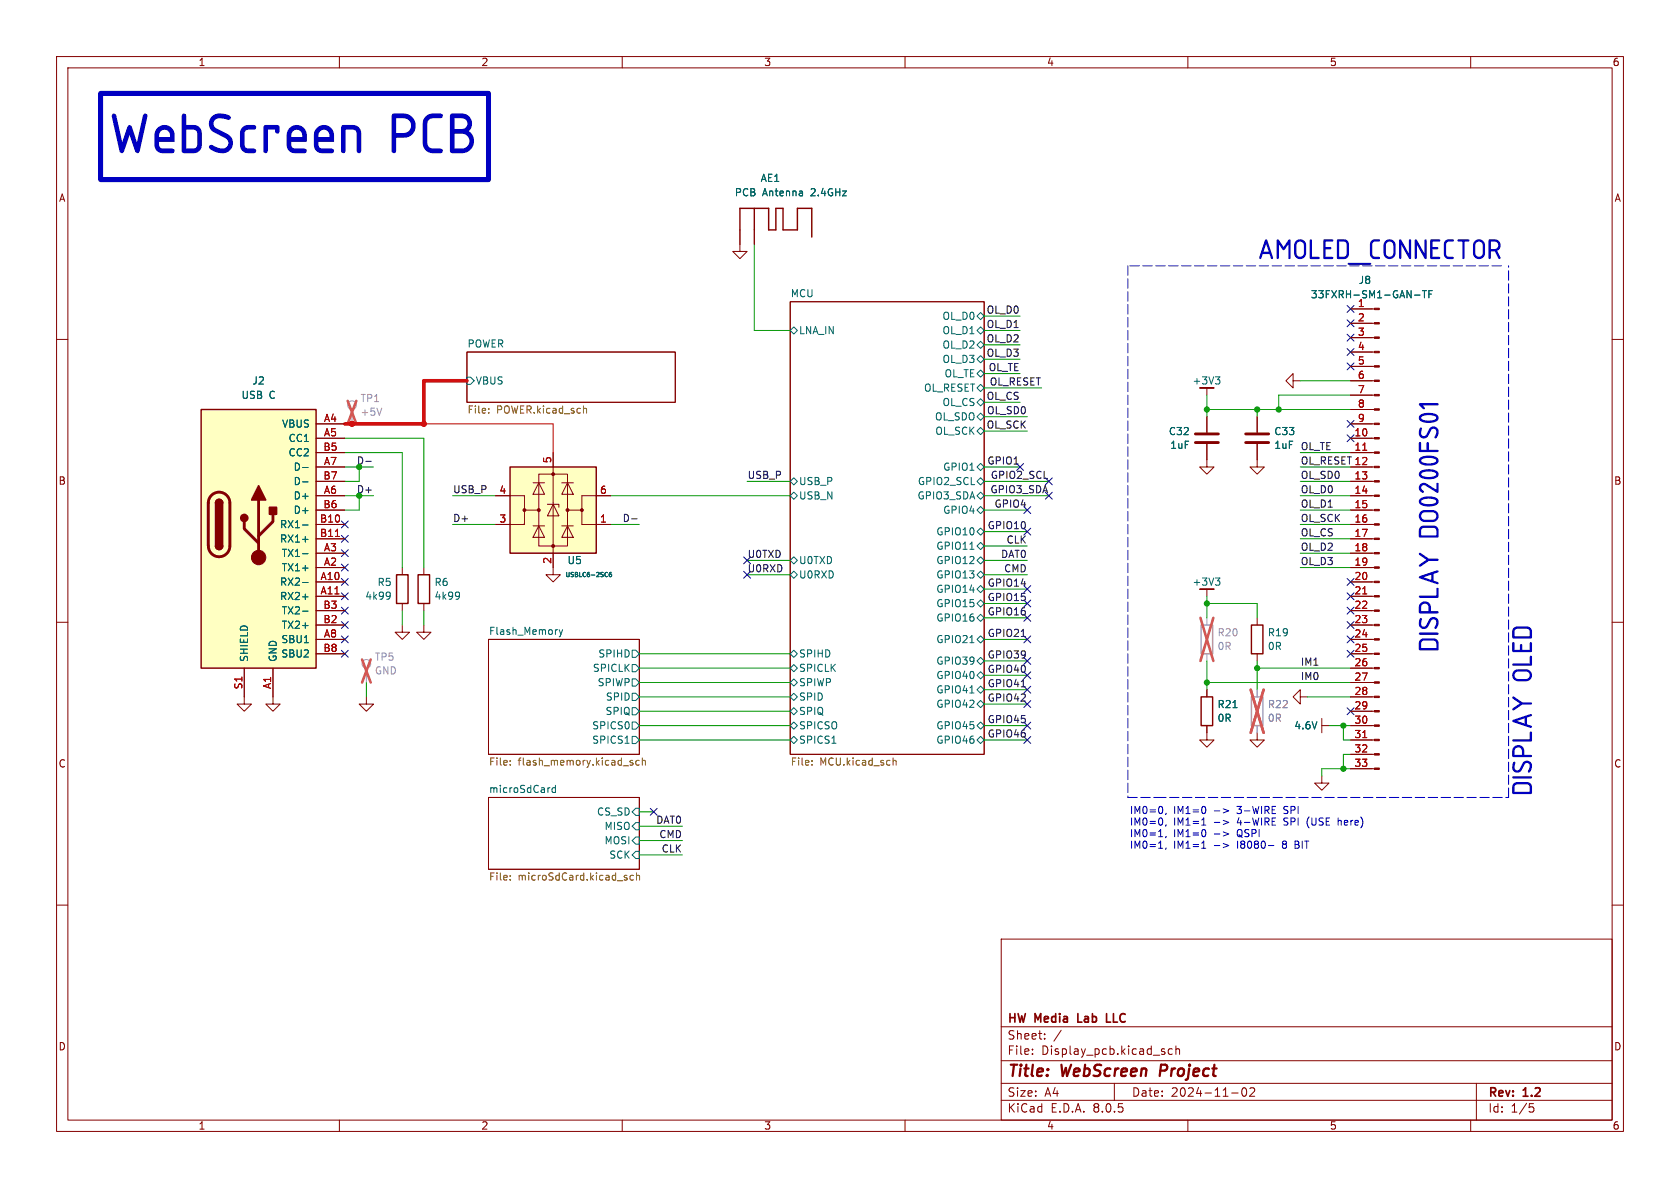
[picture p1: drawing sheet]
<svg xmlns="http://www.w3.org/2000/svg" width="297mm" height="210mm" viewBox="0 0 297 210" stroke-linecap="round" stroke-linejoin="round" font-family="sans-serif">
<g fill="none" stroke="#840000" stroke-width=".18">
<path d="M10 10h277v190h-277zM12 12h273v186h-273zM60 10v2M110 10v2M160 10v2M210 10v2M260 10v2M10 60h2M139.7 53.3h34.3v80.1h-34.3zM238.8 59.7h4.2M238.8 57.2h4.2M238.8 54.6h4.2"/>
<path d="M285 60h2M82.5 62.2h36.9v8.9h-36.9zM213.4 68.6v1.3M213.4 73.7v2.8M213.4 78.5v2.8M238.8 77.5h4.2M238.8 74.9h4.2M238.8 72.4h4.2M238.8 69.9h4.2M238.8 67.3h4.2M238.8 64.8h4.2M238.8 62.2h4.2"/>
<path d="M238.8 97.8h4.2M238.8 95.3h4.2M238.8 92.7h4.2M238.8 90.2h4.2M238.8 87.6h4.2M238.8 85.1h4.2M238.8 82.6h4.2M238.8 80h4.2M10 110h2M71.1 110.5v1.3h1.3l-1.3 1.2-1.3-1.2h1.3M71.1 100.3v1.3M71.1 106.7v1.3"/>
<path d="M74.9 110.5v1.3h1.3l-1.3 1.2-1.2-1.2h1.2M86.4 113h26.6v20.4h-26.6zM97.8 100.3v1.3h1.3l-1.3 1.3-1.3-1.3h1.3M238.8 118.1h4.2M238.8 115.6h4.2M238.8 113h4.2M238.8 110.5h4.2M238.8 108h4.2M238.8 105.4h4.2M238.8 102.9h4.2M238.8 100.3h4.2M285 110h2"/>
<path d="M48.3 123.2v1.3h1.2l-1.2 1.2-1.3-1.2h1.3M238.8 135.9h4.2M238.8 133.4h4.2M238.8 130.8h4.2M238.8 128.3h4.2M238.8 125.7h4.2M238.8 123.2h4.2M238.8 120.7h4.2M10 160h2M86.4 141h26.6v12.7h-26.6zM285 160h2M177 166h108v32h-108z"/>
<path d="M60 198v2M110 198v2M160 198v2M177 194.5h108M177 191.5h108M177 187.5h108M177 181.5h108M182.5 186.3v.1M182.5 185.5v.1M184.7 183.6v.1M184.7 182.8v.1M187.6 182.1l-1.3 2"/>
<path d="M197 191.5v3M205.9 186v.3M207.2 185.5l-.4-.1-.3 .3v.4l.2 .2h.5M207.9 185.5l.2-.1 .4 .1v.9M207.9 184.9v1.5M210 198v2M217.7 193.2h1.2M219.7 192.4l.2-.1a.81 .81 0 0 1 .6 .6 .81 .81 0 0 1-.3 .8l-.2 .1a.81 .81 0 0 1-.3-1.4zM221 192.4l.5-.1 .2 .1 .1 .3-.9 1.1h.9M260 198v2M261 191.5v6.5M270.4 195.1h.7"/>
<path d="M270.5 195.7h.4l.3 .3-.2 .5-.5 .1"/>
</g>
<path d="M205.3 188.2l-.3 2" fill="none" stroke="#840000" stroke-width=".4"/>
<path d="M190.6 179.2v1.5h.7M195.6 179.2v1.5h.7" fill="none" stroke="#840000" stroke-width=".3"/>
<g fill="none" stroke="#006464" stroke-width=".18">
<path d="M139.7 58.4l.6-.6 .7 .6-.7 .7zM172.7 58.4l.7-.6 .6 .6-.6 .7zM172.7 55.9l.7-.7 .6 .7-.6 .6zM250.1 52.2h.9M251.5 51.4h.7M251.8 51.4v1.2M252.6 52h.4M253.2 51.4h-.6v1.2M82.5 66.7h.7l.6 .6-.6 .6h-.7zM172.7 73.7l.7-.7 .6 .7-.6 .6zM172.7 71.1l.7-.6 .6 .6-.6 .7zM172.7 66l.7-.6 .6 .6-.6 .7z"/>
<path d="M172.7 61l.7-.7 .6 .7-.6 .6zM172.7 76.2l.7-.6 .6 .6-.6 .6zM172.7 68.6l.7-.7 .6 .7-.6 .6zM173.4 62.9l.6 .6-.6 .6-.7-.6zM214.9 66.6h.8l-.5 .5M215.4 67.1l.3 .2v.3l-.3 .3M139.7 99.1l.6-.7 .7 .7-.7 .6zM139.7 87.6l.6-.6 .7 .6-.7 .7zM139.7 85.1l.6-.6 .7 .6-.7 .6zM171.5 97.1h.7M172.7 82.6l.7-.7 .6 .7-.6 .6zM172.7 87.6l.7-.6 .6 .6-.6 .7z"/>
<path d="M172.7 85.1l.7-.6 .6 .6-.6 .6zM172.7 96.5l.7-.6 .6 .6-.6 .7zM172.7 94l.7-.7 .6 .7-.6 .6zM172.7 99.1l.7-.7 .6 .7-.6 .6zM172.7 90.2l.7-.7 .6 .7-.6 .6zM68.7 104.7l.2 .1a1.07 1.07 0 0 1-.1 1M69 105.2l-.3 .2M98.9 111.3l.3 .9M99.2 112.2l-.3 .4M99.5 111.3l-.3 .9M111.8 114.9h.6l.6 .7-.6 .6h-.6zM111.8 117.5h.6l.6 .6-.6 .6h-.6z"/>
<path d="M139.7 115.6l.6-.7 .7 .7-.7 .6zM139.7 118.1l.6-.6 .7 .6-.7 .6zM140.3 101l.7 .6-.7 .6-.6-.6zM171.5 113.6h.7M172.7 116.8l.7-.6 .6 .6-.6 .7zM172.7 113l.7-.6 .6 .6-.6 .7zM172.7 104.1l.7-.6 .6 .6-.6 .7zM172.7 101.6l.7-.6 .6 .6-.6 .6zM172.7 106.7l.7-.7 .6 .7-.6 .6zM172.7 109.2l.7-.6 .6 .6-.6 .7zM173.4 118.7l.6 .7-.6 .6-.7-.6zM97.1 139.2h.1"/>
<path d="M98.2 139.3l-.4-.1-.2 .3 .1 .5h.5M98.2 138.8v1.3M110.5 131.4h.7M111.8 120h.6l.6 .7-.6 .6h-.6zM111.8 125.1h.6l.6 .6-.6 .7h-.6zM111.8 122.6h.6l.6 .6-.6 .6h-.6zM111.8 130.2h.6l.6 .6-.6 .6h-.6zM111.8 127.6h.6l.6 .7-.6 .6h-.6zM139.7 123.2l.6-.6 .7 .6-.7 .6zM139.7 125.7l.6-.6 .7 .6-.7 .7zM139.7 128.3l.6-.7 .7 .7-.7 .6zM139.7 120.7l.6-.7 .7 .7-.7 .6z"/>
<path d="M140.3 130.2l.7 .6-.7 .6-.6-.6zM147.1 131.4h.7M171.5 122.5h.7M172.7 128.3l.7-.7 .6 .7-.6 .6zM172.7 124.5l.7-.7 .6 .7-.6 .6zM172.7 121.9l.7-.6 .6 .6-.6 .7zM173.4 130.2l.6 .6-.6 .6-.7-.6zM111.8 146.1l.6-.7h.6v1.3h-.6zM112.4 142.9h.6v1.2h-.6l-.6-.6zM112.4 148h.6v1.2h-.6l-.6-.6zM112.4 150.5h.6v1.3h-.6l-.6-.7z"/>
</g>
<g fill="none" stroke="#725600" stroke-width=".18">
<path d="M86.4 72.9v.1M86.4 72.2v.2M103.2 72.2h.4l.1 .8M90.2 134.5v.1M90.2 135.1v.2M111.4 134.8l.5 .2v.2l-.4 .1M111.4 134.5h.5M113 134.5l-.4-.1-.2 .3 .1 .5h.5M113.6 134.5l.1-.1 .3 .1 .1 .8M113.6 134v1.3M143.5 135.1v.2M143.5 134.5v.1"/>
<path d="M157.9 134.5l.2-.1 .3 .1v.8M157.9 134v1.3M90.2 155.5v.1M90.2 154.8v.1M110.7 155.2l.2 .1-.2 .3M110.7 154.7l.1 .1M112 154.8l-.4-.1-.2 .3 .1 .5h.5M112.5 154.9l.2-.2 .3 .1 .1 .8M112.5 154.3v1.3"/>
</g>
<path d="M211.3 78.2h4.1M211.3 76.7h4.1" fill="none" stroke="#840000" stroke-width=".51"/>
<path d="M70.1 101.6h2v5.1h-2z" fill="none" stroke="#840000" stroke-width=".25"/>
<g fill="none" stroke="#a1a1a1" stroke-width=".18">
<path d="M64.8 118.1v2.6"/>
<circle cx="64.8" cy="117.3" r=".76"/>
</g>
<path d="M64 116.6l1.5 4.1M65.5 116.6l-1.5 4.1" fill="none" stroke="#e75356" stroke-width=".46"/>
<g fill="#840000" stroke="#840000" stroke-width=".18">
<path d="M243 135.8h.8v.2h-.8z"/>
<path d="M243 133.2h.8v.3h-.8z"/>
<path d="M243 130.7h.8v.2h-.8z"/>
<path d="M243 128.1h.8v.3h-.8z"/>
<path d="M243 125.6h.8v.3h-.8z"/>
<path d="M243 123.1h.8v.2h-.8z"/>
<path d="M243 120.5h.8v.3h-.8z"/>
<path d="M243 118h.8v.2h-.8z"/>
<path d="M243 115.4h.8v.3h-.8z"/>
<path d="M243 112.9h.8v.3h-.8z"/>
<path d="M243 110.4h.8v.2h-.8z"/>
<path d="M243 107.8h.8v.3h-.8z"/>
<path d="M243 105.3h.8v.2h-.8z"/>
<path d="M243 102.7h.8v.3h-.8z"/>
<path d="M243 100.2h.8v.3h-.8z"/>
<path d="M243 97.7h.8v.2h-.8z"/>
<path d="M243 95.1h.8v.3h-.8z"/>
<path d="M243 92.6h.8v.2h-.8z"/>
<path d="M243 90h.8v.3h-.8z"/>
<path d="M243 87.5h.8v.3h-.8z"/>
<path d="M243 85h.8v.2h-.8z"/>
<path d="M243 82.4h.8v.3h-.8z"/>
<path d="M243 79.9h.8v.2h-.8z"/>
<path d="M243 77.3h.8v.3h-.8z"/>
<path d="M243 74.8h.8v.3h-.8z"/>
<path d="M243 72.3h.8v.2h-.8z"/>
<path d="M243 69.7h.8v.3h-.8z"/>
<path d="M243 67.2h.8v.2h-.8z"/>
<path d="M243 64.6h.8v.3h-.8z"/>
<path d="M243 62.1h.8v.3h-.8z"/>
<path d="M243 59.6h.8v.2h-.8z"/>
<path d="M243 57h.8v.3h-.8z"/>
<path d="M243 54.5h.8v.2h-.8z"/>
</g>
<path d="M240.9 79.6h.7M240.9 105h.7M240.9 130.4h.7" fill="none" stroke="#a90000" stroke-width=".18"/>
<path d="M35.6 72.4h20.3v45.7h-20.3z" fill="#ffffc2"/>
<path d="M35.6 72.4h20.3v45.7h-20.3zM38.1 96.5a.64 .64 0 0 0 .6 .7 .64 .64 0 0 0 .7-.7M38.1 88.9a.64 .64 0 0 1 .6-.6 .64 .64 0 0 1 .7 .6M212.3 123.2h2.1v5.1h-2.1z" fill="none" stroke="#840000" stroke-width=".25"/>
<path d="M37.4 87.6a1.9 1.9 0 0 1 2.1-.5 1.9 1.9 0 0 1 1.1 1.8v7.6a1.91 1.91 0 0 1-1.9 1.9 1.91 1.91 0 0 1-1.9-1.9v-7.7l.2-.7zM43.2 92.2v1.3l2.5 2.5M45.7 88.4v10.2M48.3 90.9v1.3l-2.6 2.5" fill="none" stroke="#840000" stroke-width=".51"/>
<g fill="#840000" stroke="#840000" stroke-width=".25">
<path d="M38.1 96.5h1.3a.64 .64 0 0 1-.7 .7 .64 .64 0 0 1-.6-.7z"/>
<path d="M38.1 88.9h1.3v7.6h-1.3z"/>
<path d="M38.3 88.5a.64 .64 0 0 1 .7-.2 .64 .64 0 0 1 .4 .6h-1.3z"/>
<path d="M45.7 85.9l1.3 2.5h-2.6z"/>
<path d="M47.6 89.7h1.3v1.2h-1.3z"/>
<circle cx="43.2" cy="91.6" r=".63"/>
</g>
<circle cx="45.7" cy="98.6" r="1.27" fill="#840000" stroke="#840000" stroke-width=".18"/>
<g fill="none" stroke="#840000" stroke-width=".18">
<path d="M55.9 74.9h5.1M55.9 77.5h5.1M55.9 97.8h5.1M55.9 87.6h5.1M55.9 82.6h5.1M55.9 92.7h5.1M55.9 95.3h5.1M55.9 80h5.1M55.9 90.2h5.1M55.9 85.1h5.1M213.4 81.3v1.3h1.2l-1.2 1.2-1.3-1.2h1.3M222.2 81.3v1.3h1.3l-1.3 1.2-1.2-1.2h1.2"/>
<path d="M43.2 118.1v6.4h1.2l-1.2 1.2-1.3-1.2h1.3M48.3 118.1v5.1M55.9 102.9h5.1M55.9 105.4h5.1M55.9 100.3h5.1M55.9 113h5.1M55.9 110.5h5.1M55.9 108h5.1M55.9 115.6h5.1M213.4 104.1v1.3M64.8 123.2v1.3h1.2l-1.2 1.2-1.3-1.2h1.3M213.4 128.3v2.5h1.2l-1.2 1.3-1.3-1.3h1.3"/>
<path d="M213.4 121.9v1.3M222.2 129.5v1.3h1.3l-1.3 1.3-1.2-1.3h1.2M233.7 137.2v1.2h1.2l-1.2 1.3-1.3-1.3h1.3M233.7 127v2.5M233.7 128.3h1.2"/>
</g>
<path d="M53.5 97.9h1M53.5 82.6h1M53.5 92.8h1M53.5 95.3h1M53.5 85.2h1M53.5 103h1M53.5 105.5h1M53.5 108h1M214.9 102.2h.8l-.5 .5M215.4 102.7l.3 .2v.3l-.3 .2M218 125.1h.7" fill="none" stroke="#006464" stroke-width=".18"/>
<path d="M59.3 94.8h.7" fill="none" stroke="#a90000" stroke-width=".18"/>
<g fill="none" stroke="#a1a1a1" stroke-width=".18">
<path d="M62.2 72.4v2.5M213.4 109.2v1.3M213.4 115.6v1.2"/>
<circle cx="62.2" cy="71.6" r=".76"/>
</g>
<path d="M67.5 72.1l-.4 1.3" fill="none" stroke="#989898" stroke-width=".18"/>
<path d="M61.5 70.9l1.5 4M63 70.9l-1.5 4M212.2 109.2l2.3 7.6M214.5 109.2l-2.3 7.6" fill="none" stroke="#e75356" stroke-width=".46"/>
<path d="M212.3 110.5h2.1v5.1h-2.1z" fill="none" stroke="#a1a1a1" stroke-width=".25"/>
<path d="M90.2 82.6h15.2v15.2h-15.2z" fill="#ffffc2"/>
<path d="M133.3 36.8v3.8M130.8 40.6v-3.8h5.1v3.8h1.3v-3.8h1.2v3.8h2.6v-3.8h2.5v5.1M90.2 82.6h15.2v15.2h-15.2zM73.9 101.6h2v5.1h-2zM221.2 110.5h2.1v5.1h-2.1z" fill="none" stroke="#840000" stroke-width=".25"/>
<g fill="#840000" stroke="#840000" stroke-width=".18">
<circle cx="102.9" cy="90.2" r=".25"/>
<circle cx="100.3" cy="90.2" r=".25"/>
<circle cx="97.8" cy="96.5" r=".25"/>
<circle cx="97.8" cy="83.8" r=".25"/>
<circle cx="95.2" cy="90.2" r=".25"/>
<circle cx="92.7" cy="90.2" r=".25"/>
</g>
<g fill="none" stroke="#840000" stroke-width=".18">
<path d="M130.8 40.6v3.9h1.3l-1.3 1.2-1.3-1.2h1.3M133.3 40.6v2.6M238.8 54.6h3.8M238.8 57.2h3.8M238.8 59.7h3.8M55.9 74.9h5.1M55.9 77.5h5.1M213.4 73.7v2.8M213.4 78.5v2.8M222.2 73.7v2.8M222.2 78.5v2.8M228.6 67.3v-1.3l-1.3 1.3 1.3 1.3v-1.3h1.3"/>
<path d="M238.8 74.9h3.8M238.8 77.5h3.8M238.8 62.2h3.8M238.8 64.8h3.8M238.8 67.3h3.8M238.8 69.9h3.8M238.8 72.4h3.8M55.9 92.7h5.1M55.9 87.6h5.1M55.9 97.8h5.1M55.9 82.6h5.1M55.9 95.3h5.1"/>
<path d="M55.9 80h5.1M55.9 90.2h5.1M55.9 85.1h5.1M87.6 87.6h5.1v2.6h2.5M92.7 90.2v2.5h-5.1M94.2 93h2.1M94.2 85.3h2.1M95.2 83.8h5.1v12.7h-5.1zM95.2 93l1.1 2h-2.1zM95.2 85.3l1.1 2.1h-2.1zM96.8 89.2h2v.5M97.8 89.2l1 2h-2z"/>
<path d="M97.8 80v20.3M99.3 93h2M99.3 85.3h2M100.3 93l1 2h-2zM100.3 85.3l1 2.1h-2zM102.9 90.2v2.5h5M107.9 87.6h-5v2.6h-2.6M238.8 92.7h3.8M238.8 87.6h3.8M238.8 97.8h3.8M238.8 82.6h3.8M238.8 95.3h3.8"/>
<path d="M238.8 80h3.8M238.8 90.2h3.8M238.8 85.1h3.8M43.2 118.1v5.1M48.3 118.1v5.1M55.9 102.9h5.1M55.9 105.4h5.1M55.9 100.3h5.1M55.9 113h5.1M55.9 110.5h5.1M55.9 108h5.1M55.9 115.6h5.1"/>
<path d="M74.9 100.3v1.3M74.9 106.7v1.3M222.2 109.2v1.3M222.2 115.6v1.2M238.8 102.9h3.8M238.8 105.4h3.8M238.8 100.3h3.8M238.8 113h3.8M238.8 110.5h3.8M238.8 108h3.8M238.8 115.6h3.8M238.8 118.1h3.8"/>
<path d="M213.4 121.9v1.3M213.4 128.3v1.2M229.9 123.2v-1.3l-1.3 1.3 1.3 1.3v-1.3h1.2M238.8 120.7h3.8M238.8 123.2h3.8M238.8 125.7h3.8M238.8 128.3h3.8M238.8 130.8h3.8M238.8 133.4h3.8M238.8 135.9h3.8"/>
</g>
<g fill="none" stroke="#006464" stroke-width=".18">
<path d="M250.1 52.2h.9M251.5 51.4h.7M251.8 51.4v1.2M252.6 52h.4M253.2 51.4h-.6v1.2M53.5 97.9h1M53.5 82.6h1M53.5 92.8h1M53.5 95.3h1M53.5 85.2h1M53.5 103h1M53.5 105.5h1"/>
<path d="M53.5 108h1M81 104.7l.2 .1a1.07 1.07 0 0 1-.1 1M81.2 105.2l-.2 .2M107.3 101.2l.1 .1M107.4 101.9h-.1M108.1 101.2l-.4 .2v.4l.1 .1h.3v-.4h-.3l-.1 .1M218 125.1h.7"/>
</g>
<path d="M220.2 78.2h4.1M220.2 76.7h4.1" fill="none" stroke="#840000" stroke-width=".51"/>
<path d="M221.2 123.2h2.1v5.1h-2.1z" fill="none" stroke="#a1a1a1" stroke-width=".25"/>
<path d="M222.2 121.9v1.3M222.2 128.3v1.2" fill="none" stroke="#a1a1a1" stroke-width=".18"/>
<path d="M221.1 121.9l2.3 7.6M223.4 121.9l-2.3 7.6" fill="none" stroke="#e75356" stroke-width=".46"/>
<path d="M64.7 81.6h.9M111.7 91.7h.9M180.5 112.5h.8M180.5 121.4h.8" fill="none" stroke="#0f0f0f" stroke-width=".18"/>
<g fill="none" stroke="#0000c2" stroke-width=".18">
<path d="M206.2 143.8l-.2 .2M206.2 145.8l-.2 .2M206.2 147.8l-.2 .3M206.2 149.9l-.2 .2M212.4 145.9h.8M212.4 150h.8M212.7 144.8l.1-.2v1.3M212.7 148.9l.1-.2v1.3M212.9 142.6a.79 .79 0 0 1 0 1.2M212.9 146.6a.79 .79 0 0 1 0 1.3M214.7 143.3h.9M214.7 145.4h.9"/>
<path d="M214.7 147.4h.9M214.7 149.5h.9M216.3 143l.9 .3-.9 .4M216.3 145l.9 .4-.9 .3M216.3 147.1l.9 .3-.9 .4M216.3 149.1l.9 .4-.9 .3M224.2 149.5h1M229 149.3h.4M229.4 148.7h-.4v1.3h.4M231.2 144.8l-.1 .5 .1 .7M236.6 144.6v1.3M236.9 145l-.3 .1"/>
</g>
<path d="M17.8 16.5h68.6v15.3h-68.6z" fill="none" stroke="#0000c2" stroke-width=".89"/>
<path d="M199.4 47v94M265.4 47h-66M199.4 141h5.1M204.5 141h62.2M266.7 141v-94" fill="none" stroke="#0000c2" stroke-width=".18" stroke-dasharray="1.7 .6"/>
<g fill="none" stroke="#009600" stroke-width=".18">
<path d="M133.3 43.2v15.2h6.4M174 58.4h6.3M174 55.9h6.3M61 77.5h13.9v22.8M174 66h6.3M174 76.2h7.6M174 63.5h6.3M174 61h6.3M174 68.6h10.1M174 71.1h6.3M174 73.7h7.6M213.4 69.9v3.8"/>
<path d="M213.4 72.4h25.4M222.2 72.4v1.3M229.9 67.3h8.9M238.8 69.9h-12.7v2.5M61 87.6h5M61 80h10.1v20.3M61 82.6h5M63.5 82.6v2.5h-2.5M63.5 87.6v2.6h-2.5M80 87.6h7.6M80 92.7h7.6M107.9 87.6h31.8"/>
<path d="M107.9 92.7h5.1M132.1 85.1h7.6M132.1 99.1h7.6M174 87.6h11.4M174 85.1h11.4M174 90.2h7.6M174 82.6h6.3M174 94h7.6M174 99.1h7.6M174 96.5h7.6M229.9 87.6h8.9M229.9 85.1h8.9"/>
<path d="M229.9 80h8.9M229.9 92.7h8.9M229.9 90.2h8.9M229.9 82.6h8.9M229.9 97.8h8.9M229.9 95.3h8.9M71.1 108v2.5M74.9 108v2.5M113 115.6h26.7M113 118.1h26.7M132.1 101.6h7.6M174 101.6h7.6"/>
<path d="M174 106.7h7.6M174 104.1h7.6M174 119.4h7.6M174 116.8h7.6M174 109.2h7.6M174 113h7.6M213.4 105.4v3.8M213.4 116.8v5.1M213.4 106.7h8.8v2.5M222.2 116.8v5.1M222.2 118.1h16.6M229.9 100.3h8.9"/>
<path d="M64.8 120.7v2.5M113 128.3h26.7M113 130.8h26.7M113 120.7h26.7M113 123.2h26.7M113 125.7h26.7M174 128.3h7.6M174 130.8h7.6M174 121.9h7.6M174 124.5h7.6M213.4 120.7h25.4M231.1 123.2h7.7"/>
<path d="M234.9 128.3h3.9M237.5 128.3v2.5h1.3M238.8 135.9h-5.1v1.3M238.8 133.4h-1.3v2.5M113 151.1h7.6M113 143.5h2.6M113 146.1h7.6M113 148.6h7.6"/>
</g>
<path d="M74.9 74.9h22.9v5.1" fill="none" stroke="#f00" stroke-width=".18"/>
<path d="M82.5 67.3h-7.6v7.6h-13.9" fill="none" stroke="#f00" stroke-width=".63"/>
<g fill="none" stroke="#000084" stroke-width=".18">
<path d="M238.2 54l1.2 1.2M238.2 56.5l1.2 1.3M238.2 59.1l1.2 1.2M239.4 59.1l-1.2 1.2M239.4 54l-1.2 1.2M239.4 56.5l-1.2 1.3M238.2 76.9l1.2 1.2M238.2 61.6l1.2 1.2M238.2 64.2l1.2 1.2M238.2 74.3l1.2 1.2M239.4 76.9l-1.2 1.2M239.4 61.6l-1.2 1.2"/>
<path d="M239.4 64.2l-1.2 1.2M239.4 74.3l-1.2 1.2M60.4 97.2l1.2 1.2M60.4 99.7l1.2 1.2M60.4 94.6l1.2 1.3M60.4 92.1l1.2 1.2M61.6 97.2l-1.2 1.2M61.6 99.7l-1.2 1.2M61.6 94.6l-1.2 1.3M61.6 92.1l-1.2 1.2M131.5 98.5l1.2 1.2M132.7 98.5l-1.2 1.2"/>
<path d="M179.7 81.9l1.2 1.3M180.9 81.9l-1.2 1.3M181 93.4l1.2 1.2M181 89.6l1.2 1.2M182.2 93.4l-1.2 1.2M182.2 89.6l-1.2 1.2M184.8 87l1.2 1.2M184.8 84.5l1.2 1.2M186 87l-1.2 1.2M186 84.5l-1.2 1.2M60.4 112.4l1.2 1.2M60.4 102.3l1.2 1.2"/>
<path d="M60.4 109.9l1.2 1.2M60.4 107.3l1.2 1.3M60.4 104.8l1.2 1.2M60.4 115l1.2 1.2M61.6 112.4l-1.2 1.2M61.6 102.3l-1.2 1.2M61.6 109.9l-1.2 1.2M61.6 107.3l-1.2 1.3M61.6 104.8l-1.2 1.2M61.6 115l-1.2 1.2M131.5 101l1.2 1.2M132.7 101l-1.2 1.2"/>
<path d="M181 116.2l1.2 1.2M181 112.4l1.2 1.2M181 108.6l1.2 1.2M181 118.8l1.2 1.2M181 106.1l1.2 1.2M181 103.5l1.2 1.2M182.2 116.2l-1.2 1.2M182.2 112.4l-1.2 1.2M182.2 108.6l-1.2 1.2M182.2 118.8l-1.2 1.2M182.2 106.1l-1.2 1.2M182.2 103.5l-1.2 1.2"/>
<path d="M238.2 107.3l1.2 1.3M238.2 104.8l1.2 1.2M238.2 109.9l1.2 1.2M238.2 115l1.2 1.2M238.2 112.4l1.2 1.2M238.2 102.3l1.2 1.2M239.4 107.3l-1.2 1.3M239.4 104.8l-1.2 1.2M239.4 109.9l-1.2 1.2M239.4 115l-1.2 1.2M239.4 112.4l-1.2 1.2M239.4 102.3l-1.2 1.2"/>
<path d="M181 130.2l1.2 1.2M181 127.7l1.2 1.2M181 121.3l1.2 1.2M181 123.9l1.2 1.2M182.2 130.2l-1.2 1.2M182.2 127.7l-1.2 1.2M182.2 121.3l-1.2 1.2M182.2 123.9l-1.2 1.2M238.2 125.1l1.2 1.2M239.4 125.1l-1.2 1.2M115 142.9l1.2 1.2M116.2 142.9l-1.2 1.2"/>
</g>
<path d="M240.9 79.6h.7M59.3 94.8h.7M240.9 105h.7M240.9 130.4h.7" fill="none" stroke="#a90000" stroke-width=".18"/>
<g fill="#009600" stroke="#009600" stroke-width=".18">
<circle cx="63.5" cy="87.6" r=".46"/>
<circle cx="63.5" cy="82.6" r=".46"/>
<circle cx="237.5" cy="135.9" r=".46"/>
<circle cx="237.5" cy="128.3" r=".46"/>
<circle cx="222.2" cy="118.1" r=".46"/>
<circle cx="213.4" cy="120.7" r=".46"/>
<circle cx="213.4" cy="106.7" r=".46"/>
<circle cx="213.4" cy="72.4" r=".46"/>
<circle cx="222.2" cy="72.4" r=".46"/>
<circle cx="226.1" cy="72.4" r=".46"/>
</g>
<g fill="#f00" stroke="#f00" stroke-width=".18">
<circle cx="74.9" cy="74.9" r=".46"/>
<circle cx="62.2" cy="74.9" r=".46"/>
</g>
<g font-size="10.6" fill="#0000c2">
<text x="19" y="28.4">WebScreen</text>
<text x="68.5" y="28.4">PCB</text>
</g>
<g font-size="5.3" fill="#0000c2">
<text x="222.2" y="46.5">AMOLED_CONNECTOR</text>
<text x="255" y="95.4" transform="rotate(-90 255 95.4)">DO0200FS01</text>
<text x="255" y="115.3" transform="rotate(-90 255 115.3)">DISPLAY</text>
<text x="271.5" y="120.8" transform="rotate(-90 271.5 120.8)">OLED</text>
<text x="271.5" y="140.7" transform="rotate(-90 271.5 140.7)">DISPLAY</text>
</g>
<g font-size="2.8" fill="#840000">
<text x="178" y="190.9">Title:</text>
<text x="187.7" y="190.9">WebScreen</text>
<text x="205.9" y="190.9">Project</text>
</g>
<g font-size="2.1" fill="#840000">
<text x="178" y="184">Sheet:</text>
<text x="178" y="181.2">HW</text>
<text x="183" y="181.2">Media</text>
<text x="191.2" y="181.2">Lab</text>
<text x="196.9" y="181.2">LLC</text>
<text x="178" y="186.7">File:</text>
<text x="184.1" y="186.7">Display_pcb.kicad_sch</text>
<text x="178" y="196.9">KiCad</text>
<text x="178" y="194.1">Size:</text>
<text x="184.7" y="194.1">A4</text>
<text x="185.7" y="196.9">E.D.A.</text>
<text x="193.3" y="196.9">8.0.5</text>
<text x="200" y="194.1">Date:</text>
<text x="207" y="194.1">2024-11-02</text>
<text x="263" y="194.3">Rev:</text>
<text x="263" y="196.9">Id:</text>
<text x="267.1" y="196.9">1/5</text>
<text x="269.4" y="194.3">1.2</text>
</g>
<g font-size="1.8" fill="#840000">
<text x="35" y="11.9">1</text>
<text x="85" y="11.9">2</text>
<text x="135" y="11.9">3</text>
<text x="185" y="11.9">4</text>
<text x="235" y="11.9">5</text>
<text x="285" y="11.9">6</text>
<text x="10.3" y="35.9">A</text>
<text x="285.3" y="35.9">A</text>
<text x="10.3" y="85.9">B</text>
<text x="285.3" y="85.9">B</text>
<text x="10.3" y="135.9">C</text>
<text x="285.3" y="135.9">C</text>
<text x="10.3" y="185.9">D</text>
<text x="285.3" y="185.9">D</text>
<text x="35" y="199.9">1</text>
<text x="85" y="199.9">2</text>
<text x="135" y="199.9">3</text>
<text x="185" y="199.9">4</text>
<text x="235" y="199.9">5</text>
<text x="285" y="199.9">6</text>
</g>
<g font-size="1.8" fill="#006464">
<text x="129.8" y="34.9">PCB</text>
<text x="134.4" y="32.4">AE1</text>
<text x="134.8" y="34.9">Antenna</text>
<text x="143.5" y="34.9">2.4GHz</text>
<text x="139.7" y="52.6">MCU</text>
<text x="231.6" y="52.9">33FXRH-SM1-GAN-TF</text>
<text x="240.1" y="50.4">J8</text>
<text x="141.2" y="59.3">LNA_IN</text>
<text x="166.5" y="59.3">OL_D1</text>
<text x="166.5" y="56.7">OL_D0</text>
<text x="82.5" y="61.5">POWER</text>
<text x="166.5" y="64.4">OL_D3</text>
<text x="166.5" y="61.8">OL_D2</text>
<text x="42.6" y="70.7">USB</text>
<text x="44.5" y="68.2">J2</text>
<text x="47.6" y="70.7">C</text>
<text x="84" y="68.2">VBUS</text>
<text x="163.3" y="69.4">OL_RESET</text>
<text x="166.5" y="72">OL_CS</text>
<text x="166.9" y="66.9">OL_TE</text>
<text x="210.7" y="68.2">+3V3</text>
<text x="49.8" y="75.8">VBUS</text>
<text x="165.2" y="74.5">OL_SDO</text>
<text x="165.3" y="77.1">OL_SCK</text>
<text x="206.5" y="77.1">C32</text>
<text x="225.2" y="77.1">C33</text>
<text x="50.9" y="78.3">CC1</text>
<text x="50.9" y="80.9">CC2</text>
<text x="51.8" y="83.4">D-</text>
<text x="166.6" y="83.4">GPIO1</text>
<text x="206.8" y="79.5">1uF</text>
<text x="225.2" y="79.5">1uF</text>
<text x="51.8" y="88.5">D+</text>
<text x="51.8" y="86">D-</text>
<text x="141.2" y="88.5">USB_N</text>
<text x="141.2" y="86">USB_P</text>
<text x="162.1" y="88.5">GPIO3_SDA</text>
<text x="162.2" y="86">GPIO2_SCL</text>
<text x="49.4" y="93.6">RX1-</text>
<text x="51.8" y="91">D+</text>
<text x="165.4" y="94.8">GPIO10</text>
<text x="166.6" y="91">GPIO4</text>
<text x="49.4" y="96.1">RX1+</text>
<text x="49.7" y="101.2">TX1+</text>
<text x="49.7" y="98.7">TX1-</text>
<text x="100.2" y="99.9">U5</text>
<text x="141.2" y="99.9">U0TXD</text>
<text x="165.4" y="97.4">GPIO11</text>
<text x="165.4" y="99.9">GPIO12</text>
<text x="49.4" y="103.7">RX2-</text>
<text x="49.4" y="106.3">RX2+</text>
<text x="64.5" y="106.2">4k99</text>
<text x="66.6" y="103.8">R5</text>
<text x="76.7" y="103.8">R6</text>
<text x="76.7" y="106.2">4k99</text>
<text x="141.2" y="102.5">U0RXD</text>
<text x="165.4" y="105">GPIO14</text>
<text x="165.4" y="102.5">GPIO13</text>
<text x="165.4" y="107.5">GPIO15</text>
<text x="210.7" y="103.7">+3V3</text>
<text x="49.6" y="113.9">SBU1</text>
<text x="49.7" y="111.4">TX2+</text>
<text x="49.7" y="108.8">TX2-</text>
<text x="86.4" y="112.3">Flash_Memory</text>
<text x="165.4" y="113.9">GPIO21</text>
<text x="165.4" y="110.1">GPIO16</text>
<text x="224" y="112.7">R19</text>
<text x="44" y="117.1" transform="rotate(-90 44 117.1)">SHIELD</text>
<text x="49.1" y="117.1" transform="rotate(-90 49.1 117.1)">GND</text>
<text x="49.6" y="116.4">SBU2</text>
<text x="104.7" y="119">SPICLK</text>
<text x="105.7" y="116.4">SPIHD</text>
<text x="141.2" y="116.4">SPIHD</text>
<text x="141.2" y="119">SPICLK</text>
<text x="165.4" y="117.7">GPIO39</text>
<text x="224" y="115.1">0R</text>
<text x="105.6" y="121.5">SPIWP</text>
<text x="107" y="124.1">SPID</text>
<text x="141.2" y="124.1">SPID</text>
<text x="141.2" y="121.5">SPIWP</text>
<text x="165.4" y="125.3">GPIO42</text>
<text x="165.4" y="120.2">GPIO40</text>
<text x="165.4" y="122.8">GPIO41</text>
<text x="215.1" y="125.4">R21</text>
<text x="104.6" y="131.7">SPICS1</text>
<text x="104.6" y="129.1">SPICS0</text>
<text x="107" y="126.6">SPIQ</text>
<text x="141.2" y="126.6">SPIQ</text>
<text x="141.2" y="129.1">SPICSO</text>
<text x="141.2" y="131.7">SPICS1</text>
<text x="165.4" y="129.1">GPIO45</text>
<text x="165.4" y="131.7">GPIO46</text>
<text x="215.1" y="127.8">0R</text>
<text x="228.7" y="129.1">4.6V</text>
<text x="86.4" y="140.3">microSdCard</text>
<text x="105.4" y="144.4">CS_SD</text>
<text x="106.8" y="149.5">MOSI</text>
<text x="106.8" y="146.9">MISO</text>
<text x="107.6" y="152">SCK</text>
</g>
<g font-size="1.8" fill="#0f0f0f">
<text x="174.3" y="55.5">OL_D0</text>
<text x="174.3" y="58.1">OL_D1</text>
<text x="174.3" y="63.2">OL_D3</text>
<text x="174.3" y="60.6">OL_D2</text>
<text x="174.7" y="65.7">OL_TE</text>
<text x="174.3" y="70.8">OL_CS</text>
<text x="174.9" y="68.2">OL_RESET</text>
<text x="174.3" y="75.9">OL_SCK</text>
<text x="174.4" y="73.3">OL_SD0</text>
<text x="63" y="82.2">D-</text>
<text x="174.5" y="82.2">GPIO1</text>
<text x="229.9" y="79.7">OL_TE</text>
<text x="229.9" y="82.2">OL_RESET12</text>
<text x="63" y="87.3">D+</text>
<text x="80" y="87.3">USB_P</text>
<text x="132.1" y="84.7">USB_P</text>
<text x="175" y="87.3">GPIO3_SDA</text>
<text x="175.1" y="84.7">GPIO2_SCL</text>
<text x="175.7" y="89.8">GPIO4</text>
<text x="229.9" y="87.3">OL_D0</text>
<text x="229.9" y="84.7">OL_SD0</text>
<text x="229.9" y="89.8">OL_D1</text>
<text x="80" y="92.4">D+</text>
<text x="110" y="92.4">D-</text>
<text x="174.5" y="93.6">GPIO10</text>
<text x="229.9" y="92.4">OL_SCK</text>
<text x="229.9" y="94.9">OL_CS</text>
<text x="132.1" y="101.3">U0RXD</text>
<text x="132.1" y="98.7">U0TXD</text>
<text x="176.9" y="98.7">DAT0</text>
<text x="177.4" y="101.3">CMD</text>
<text x="177.8" y="96.2">CLK</text>
<text x="229.9" y="100">OL_D3</text>
<text x="229.9" y="97.4">OL_D2</text>
<text x="174.5" y="103.8">GPIO14</text>
<text x="174.5" y="106.3">GPIO15</text>
<text x="174.5" y="108.9">GPIO16</text>
<text x="174.5" y="112.7">GPIO21</text>
<text x="174.5" y="119">GPIO40</text>
<text x="174.5" y="116.5">GPIO39</text>
<text x="229.9" y="117.8">IM1</text>
<text x="174.5" y="121.6">GPIO41</text>
<text x="174.5" y="124.1">GPIO42</text>
<text x="229.9" y="120.3">IM0</text>
<text x="174.5" y="130.5">GPIO46</text>
<text x="174.5" y="127.9">GPIO45</text>
<text x="115.9" y="145.7">DAT0</text>
<text x="116.5" y="148.2">CMD</text>
<text x="116.9" y="150.8">CLK</text>
</g>
<g font-size="1.8" fill="#a90000">
<text x="240" y="54.4">1</text>
<text x="240" y="56.9">2</text>
<text x="240" y="59.4">3</text>
<text x="240" y="62">4</text>
<text x="240" y="64.5">5</text>
<text x="240" y="67.1">6</text>
<text x="240" y="69.6">7</text>
<text x="57.2" y="74.7">A4</text>
<text x="57.2" y="77.2">A5</text>
<text x="239.4" y="77.2">10</text>
<text x="240" y="72.1">8</text>
<text x="240" y="74.7">9</text>
<text x="57.1" y="79.8">B5</text>
<text x="57.2" y="82.3">A7</text>
<text x="97.5" y="82" transform="rotate(-90 97.5 82)">5</text>
<text x="239.4" y="79.8">11</text>
<text x="239.4" y="82.3">12</text>
<text x="57.1" y="89.9">B6</text>
<text x="57.1" y="84.8">B7</text>
<text x="57.2" y="87.4">A6</text>
<text x="88.2" y="87.4">4</text>
<text x="106" y="87.4">6</text>
<text x="239.4" y="84.8">13</text>
<text x="239.4" y="87.4">14</text>
<text x="239.4" y="89.9">15</text>
<text x="56.5" y="92.5">B10</text>
<text x="56.5" y="95">B11</text>
<text x="88.2" y="92.5">3</text>
<text x="106" y="92.5">1</text>
<text x="239.4" y="92.5">16</text>
<text x="239.4" y="95">17</text>
<text x="57.2" y="100.1">A2</text>
<text x="57.2" y="97.5">A3</text>
<text x="97.5" y="99.8" transform="rotate(-90 97.5 99.8)">2</text>
<text x="239.4" y="97.5">18</text>
<text x="239.4" y="100.1">19</text>
<text x="56.6" y="102.6">A10</text>
<text x="56.6" y="105.2">A11</text>
<text x="57.1" y="107.7">B3</text>
<text x="239.4" y="102.6">20</text>
<text x="239.4" y="105.2">21</text>
<text x="239.4" y="107.7">22</text>
<text x="57.1" y="110.2">B2</text>
<text x="57.2" y="112.8">A8</text>
<text x="239.4" y="110.2">23</text>
<text x="239.4" y="112.8">24</text>
<text x="57.1" y="115.3">B8</text>
<text x="239.4" y="115.3">25</text>
<text x="239.4" y="117.9">26</text>
<text x="42.9" y="122" transform="rotate(-90 42.9 122)">S1</text>
<text x="48" y="121.9" transform="rotate(-90 48 121.9)">A1</text>
<text x="239.4" y="120.4">27</text>
<text x="239.4" y="122.9">28</text>
<text x="239.4" y="125.5">29</text>
<text x="239.4" y="128">30</text>
<text x="239.4" y="130.6">31</text>
<text x="239.4" y="133.1">32</text>
<text x="239.4" y="135.6">33</text>
</g>
<g font-size="1.8" fill="#989898">
<text x="63.6" y="71.3">TP1</text>
<text x="63.6" y="73.7">+5V</text>
<text x="215.1" y="112.7">R20</text>
<text x="66.2" y="117">TP5</text>
<text x="66.2" y="119.4">GND</text>
<text x="215.1" y="115.1">0R</text>
<text x="224" y="125.4">R22</text>
<text x="224" y="127.8">0R</text>
</g>
<g font-size="1.8" fill="#725600">
<text x="82.5" y="73.4">File:</text>
<text x="87.8" y="73.4">POWER.kicad_sch</text>
<text x="86.4" y="135.7">File:</text>
<text x="91.6" y="135.7">flash_memory.kicad_sch</text>
<text x="139.7" y="135.7">File:</text>
<text x="144.9" y="135.7">MCU.kicad_sch</text>
<text x="86.4" y="156">File:</text>
<text x="91.6" y="156">microSdCard.kicad_sch</text>
</g>
<g font-size="1.8" fill="#0000c2">
<text x="199.6" y="144.1">IM0=0,</text>
<text x="199.6" y="146.1">IM0=0,</text>
<text x="199.6" y="148.2">IM0=1,</text>
<text x="207.5" y="144.1">IM1=0</text>
<text x="207.5" y="146.1">IM1=1</text>
<text x="207.5" y="148.2">IM1=0</text>
<text x="219" y="144.1">3-WIRE</text>
<text x="219" y="146.1">4-WIRE</text>
<text x="219" y="148.2">QSPI</text>
<text x="227.4" y="144.1">SPI</text>
<text x="227.4" y="146.1">SPI</text>
<text x="231.7" y="146.1">(USE</text>
<text x="237.4" y="146.1">here)</text>
<text x="199.6" y="150.2">IM0=1,</text>
<text x="207.5" y="150.2">IM1=1</text>
<text x="219" y="150.2">I8080-</text>
<text x="227.2" y="150.2">8</text>
<text x="229.6" y="150.2">BIT</text>
</g>
<text font-size="1.1" fill="#006464" x="99.9" y="102.2">USBLC6-2SC6</text>
</svg>
